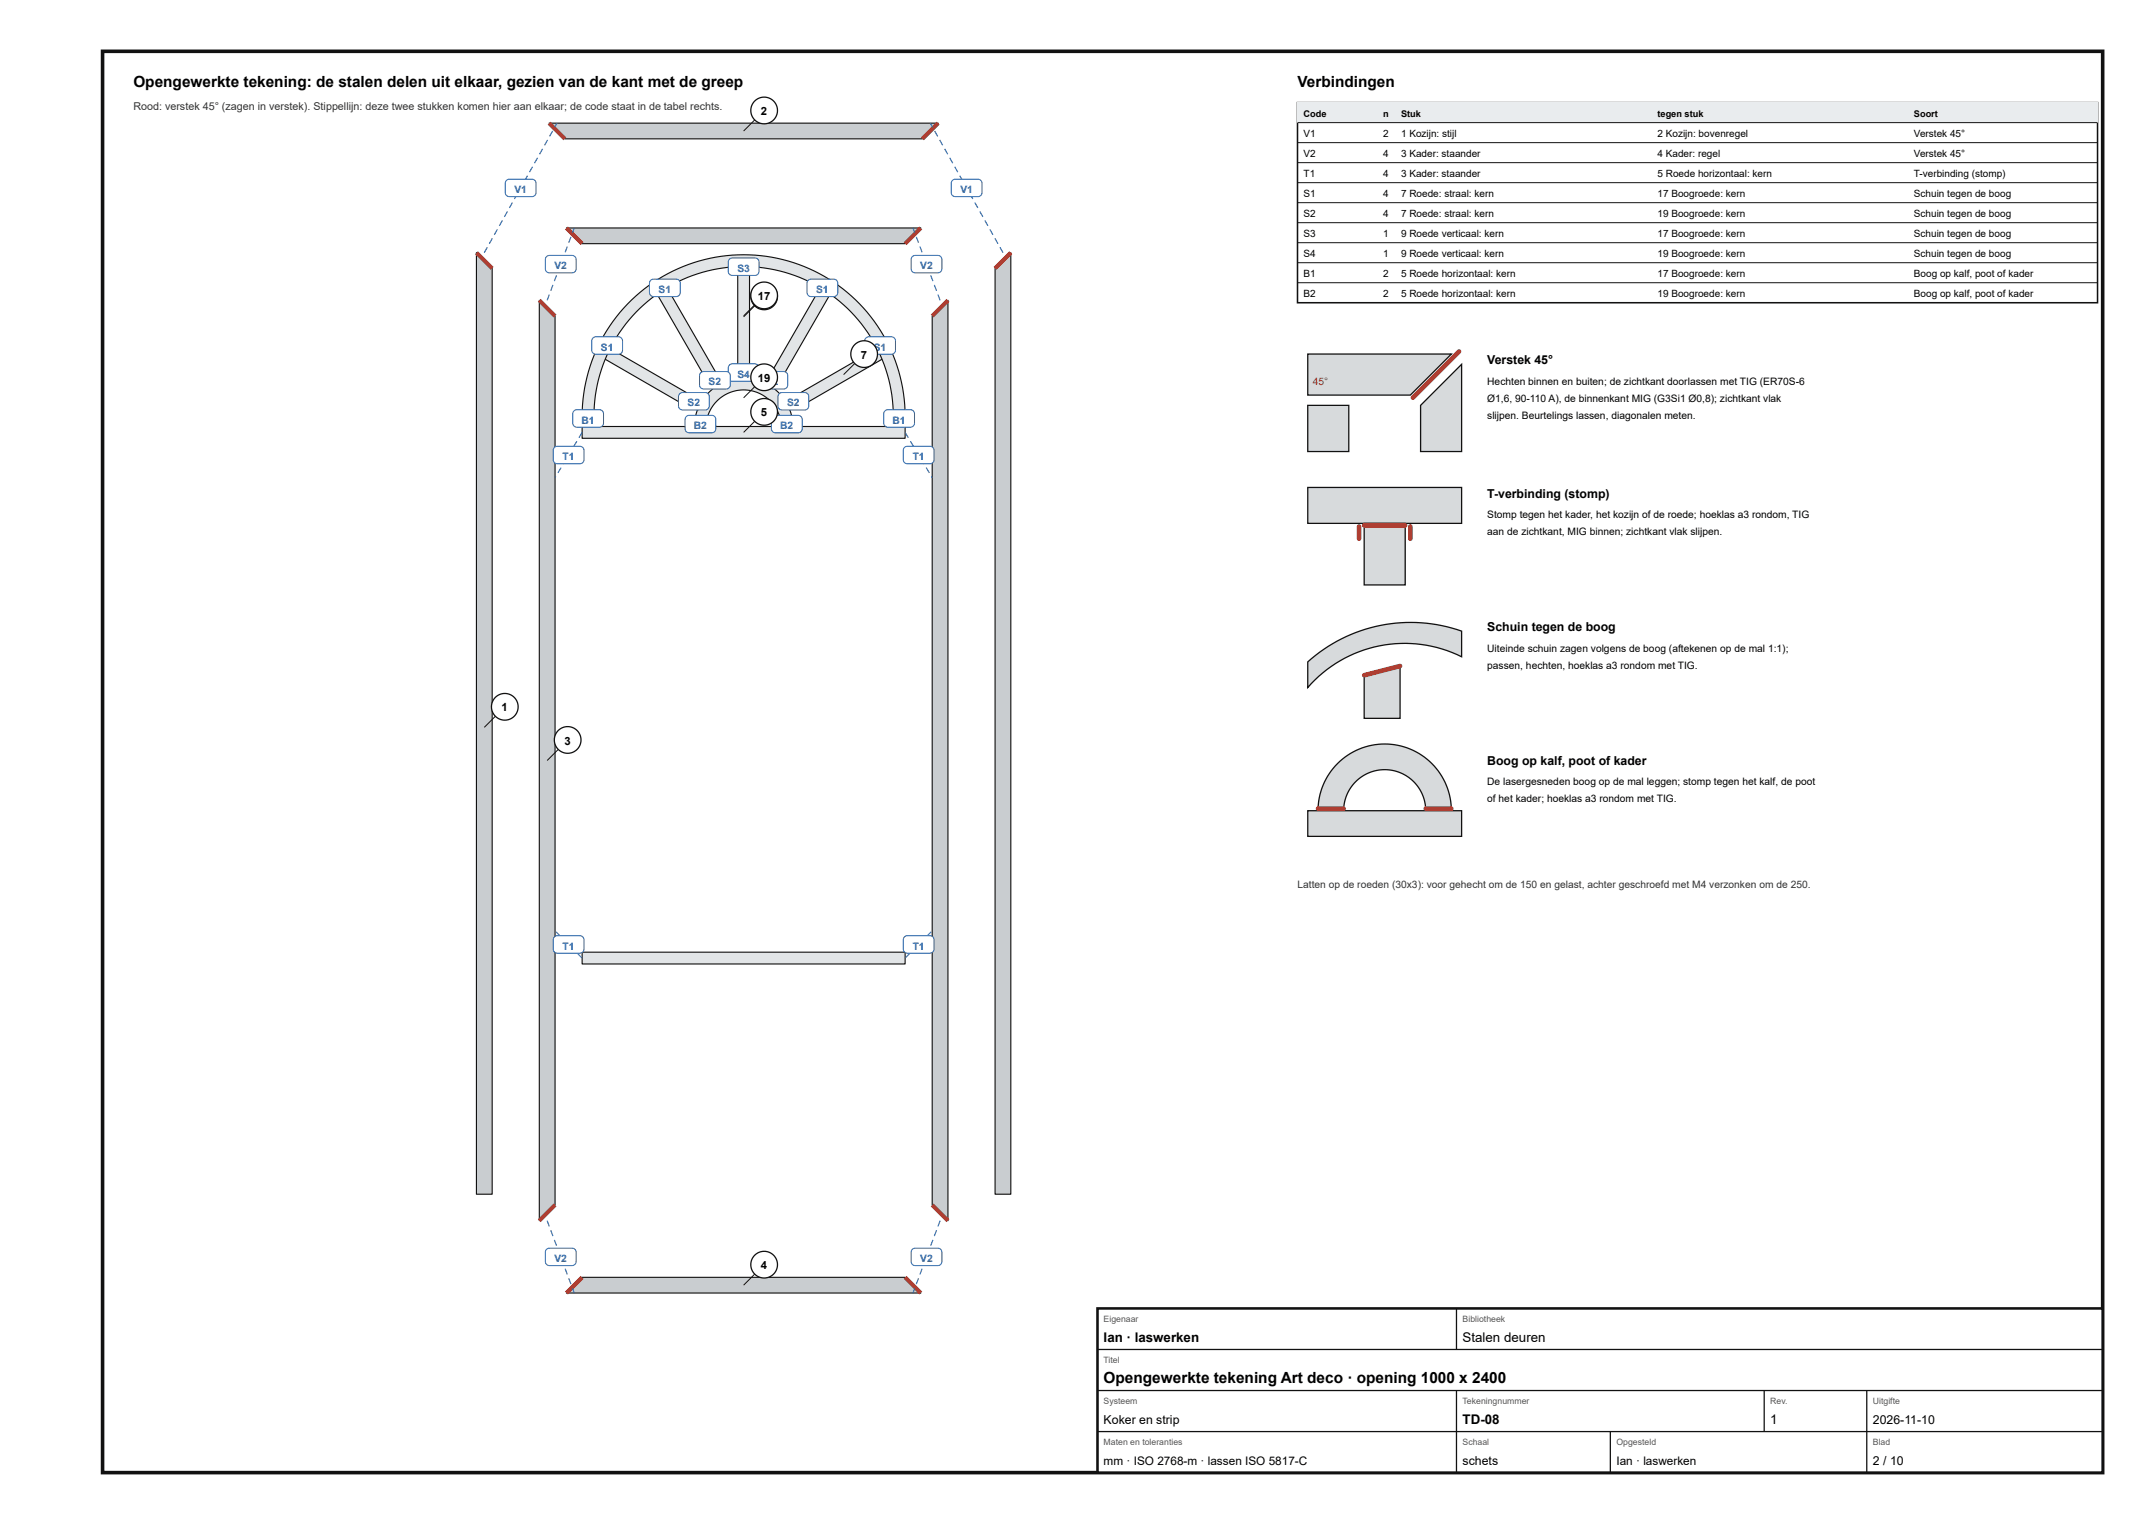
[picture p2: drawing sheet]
<svg xmlns="http://www.w3.org/2000/svg" width="420mm" height="297mm" viewBox="0 0 420 297" stroke-linecap="round" stroke-linejoin="round" font-family="sans-serif">
<path d="M20 10h390v277h-390z" fill="none" stroke="#111" stroke-width=".7" stroke-linecap="butt"/>
<path d="M92.9 49.2l3.1 3.1v180.4h-3.1z" fill="#c9cdd0"/>
<path d="M92.9 49.2l3.1 3.1v180.4h-3.1z" fill="none" stroke="#111" stroke-width=".22"/>
<path d="M92.9 49.2l3.1 3.1" fill="none" stroke="#c0392b" stroke-width=".8" stroke-linecap="butt"/>
<path d="M194 52.3l3.1-3.1v183.5h-3.1z" fill="#c9cdd0"/>
<path d="M194 52.3l3.1-3.1v183.5h-3.1z" fill="none" stroke="#111" stroke-width=".22"/>
<path d="M197.1 49.2l-3.1 3.1" fill="none" stroke="#c0392b" stroke-width=".8" stroke-linecap="butt"/>
<path d="M107.1 24h75.8l-3 3.1h-69.8z" fill="#c9cdd0"/>
<path d="M107.1 24h75.8l-3 3.1h-69.8z" fill="none" stroke="#111" stroke-width=".22"/>
<path d="M107.1 24l3 3.1M182.9 24l-3 3.1" fill="none" stroke="#c0392b" stroke-width=".8" stroke-linecap="butt"/>
<path d="M105.2 58.5l3 3.1v173.2l-3 3.1z" fill="#c9cdd0"/>
<path d="M105.2 58.5l3 3.1v173.2l-3 3.1z" fill="none" stroke="#111" stroke-width=".22"/>
<path d="M105.2 58.5l3 3.1M108.2 234.8l-3 3.1" fill="none" stroke="#c0392b" stroke-width=".8" stroke-linecap="butt"/>
<path d="M184.8 58.5v179.4l-3-3.1v-173.2z" fill="#c9cdd0"/>
<path d="M184.8 58.5v179.4l-3-3.1v-173.2z" fill="none" stroke="#111" stroke-width=".22"/>
<path d="M184.8 58.5l-3 3.1M181.8 234.8l3 3.1" fill="none" stroke="#c0392b" stroke-width=".8" stroke-linecap="butt"/>
<path d="M110.4 252l3.1-3.1h63l3 3.1z" fill="#c9cdd0"/>
<path d="M110.4 252l3.1-3.1h63l3 3.1z" fill="none" stroke="#111" stroke-width=".22"/>
<path d="M113.5 248.9l-3.1 3.1M176.5 248.9l3 3.1" fill="none" stroke="#c0392b" stroke-width=".8" stroke-linecap="butt"/>
<path d="M110.4 44.4h69.1l-3 3.1h-63z" fill="#c9cdd0"/>
<path d="M110.4 44.4h69.1l-3 3.1h-63z" fill="none" stroke="#111" stroke-width=".22"/>
<path d="M110.4 44.4l3.1 3.1M179.5 44.4l-3 3.1" fill="none" stroke="#c0392b" stroke-width=".8" stroke-linecap="butt"/>
<path d="M113.5 83.1h63v2.3h-63z" fill="#e2e5e7"/>
<path d="M113.5 83.1h63v2.3h-63z" fill="none" stroke="#111" stroke-width=".22"/>
<path d="M113.5 185.6h63v2.3h-63z" fill="#e2e5e7"/>
<path d="M113.5 185.6h63v2.3h-63z" fill="none" stroke="#111" stroke-width=".22"/>
<path d="M155.5 76.9l16.9-9.8 1.1 2-16.9 9.8z" fill="#e2e5e7"/>
<path d="M155.5 76.9l16.9-9.8 1.1 2-16.9 9.8z" fill="none" stroke="#111" stroke-width=".22"/>
<path d="M160.1 55.7l2 1.2-9.7 16.9-2-1.2z" fill="#e2e5e7"/>
<path d="M160.1 55.7l2 1.2-9.7 16.9-2-1.2z" fill="none" stroke="#111" stroke-width=".22"/>
<path d="M143.8 52h2.3v19.5h-2.3z" fill="#e2e5e7"/>
<path d="M143.8 52h2.3v19.5h-2.3z" fill="none" stroke="#111" stroke-width=".22"/>
<path d="M127.9 56.9l2-1.2 9.7 16.9-2 1.2z" fill="#e2e5e7"/>
<path d="M127.9 56.9l2-1.2 9.7 16.9-2 1.2z" fill="none" stroke="#111" stroke-width=".22"/>
<path d="M117.6 67.1l16.9 9.8-1.1 2-16.9-9.8z" fill="#e2e5e7"/>
<path d="M117.6 67.1l16.9 9.8-1.1 2-16.9-9.8z" fill="none" stroke="#111" stroke-width=".22"/>
<path d="M122.4 59.2a31.5 31.5 0 0 1 33.9-7.5 31.5 31.5 0 0 1 20.2 28.2l-2.3 .1a29.2 29.2 0 0 0-29.2-28 29.2 29.2 0 0 0-29.2 28l-2.3-.1a31.5 31.5 0 0 1 8.9-20.7z" fill="#e2e5e7"/>
<path d="M122.4 59.2a31.5 31.5 0 0 1 33.9-7.5 31.5 31.5 0 0 1 20.2 28.2l-2.3 .1a29.2 29.2 0 0 0-29.2-28 29.2 29.2 0 0 0-29.2 28l-2.3-.1a31.5 31.5 0 0 1 8.9-20.7z" fill="none" stroke="#111" stroke-width=".22"/>
<path d="M138.2 76.5a9.6 9.6 0 0 1 9.9-2.3 9.6 9.6 0 0 1 6.5 7.8l-2.3 .3a7.3 7.3 0 0 0-7.3-6.3 7.3 7.3 0 0 0-7.3 6.3l-2.3-.3a9.6 9.6 0 0 1 2.8-5.5z" fill="#e2e5e7"/>
<path d="M138.2 76.5a9.6 9.6 0 0 1 9.9-2.3 9.6 9.6 0 0 1 6.5 7.8l-2.3 .3a7.3 7.3 0 0 0-7.3-6.3 7.3 7.3 0 0 0-7.3 6.3l-2.3-.3a9.6 9.6 0 0 1 2.8-5.5z" fill="none" stroke="#111" stroke-width=".22"/>
<path d="M94.9 48.1l.2 .1-.6 1.1-.2-.1zM95.9 46.4l.2 .1-.6 1.1-.2-.2zM96.9 44.7l.2 .1-.6 1-.2-.1zM97.9 42.9l.2 .1-.6 1.1-.2-.1zM98.8 41.2l.2 .1-.6 1-.1-.1zM99.8 39.4l.2 .1-.6 1.1-.2-.1zM100.8 37.7l.2 .1-.6 1-.2-.1zM101.8 35.9l.2 .1-.6 1.1-.2-.1zM102.8 34.2l.1 .1-.5 1-.2-.1zM103.7 32.4l.2 .2-.6 1-.2-.1zM104.7 30.7l.2 .1-.6 1.1-.2-.2zM105.7 29l.2 .1-.6 1-.2-.1zM106.7 27.2l.2 .1-.6 1.1-.2-.1zM107.7 25.5l.1 .1-.5 1-.2-.1zM108.5 23.9l.2 .2-.5 .8-.2-.1z" fill="#1f5fa8"/>
<path d="M98.8 35.2l.5-.3h4.4a.8 .8 0 0 1 .8 .8v1.8a.8 .8 0 0 1-.8 .8h-4.4a.8 .8 0 0 1-.8-.8v-1.9z" fill="#fff"/>
<path d="M98.8 35.2l.5-.3h4.4a.8 .8 0 0 1 .8 .8v1.8a.8 .8 0 0 1-.8 .8h-4.4a.8 .8 0 0 1-.8-.8v-1.9z" fill="none" stroke="#1f5fa8" stroke-width=".2"/>
<path d="M194.9 48.2l.2-.1 .6 1.1-.2 .1zM193.9 46.5l.2-.1 .6 1-.2 .2zM192.9 44.8l.2-.1 .6 1-.2 .1zM191.9 43l.2-.1 .6 1.1-.2 .1zM191 41.3l.2-.1 .5 1-.1 .1zM190 39.5l.2-.1 .6 1.1-.2 .1zM189 37.8l.2-.1 .6 1-.2 .1zM188 36l.2-.1 .6 1.1-.2 .1zM187 34.3l.2-.1 .6 1-.2 .1zM186.1 32.6l.2-.2 .5 1.1-.1 .1zM185.1 30.8l.2-.1 .6 1-.2 .2zM184.1 29.1l.2-.1 .6 1-.2 .1zM183.1 27.3l.2-.1 .6 1.1-.2 .1zM182.2 25.6l.1-.1 .6 1-.2 .1zM181.3 24.1l.2-.2 .5 .9-.2 .1z" fill="#1f5fa8"/>
<path d="M185.7 35.2l.6-.3h4.4a.8 .8 0 0 1 .8 .8v1.8a.8 .8 0 0 1-.8 .8h-4.4a.8 .8 0 0 1-.8-.8v-1.9z" fill="#fff"/>
<path d="M185.7 35.2l.6-.3h4.4a.8 .8 0 0 1 .8 .8v1.8a.8 .8 0 0 1-.8 .8h-4.4a.8 .8 0 0 1-.8-.8v-1.9z" fill="none" stroke="#1f5fa8" stroke-width=".2"/>
<path d="M106.6 237.9h.2l.4 1.1-.2 .1zM107.3 239.8l.2-.1 .4 1.2h-.2zM108 241.7l.2-.1 .4 1.1-.2 .1zM108.7 243.6l.2-.1 .4 1.1-.2 .1zM109.4 245.4h.2l.4 1.1-.2 .1zM110.1 247.3l.2-.1 .4 1.1-.2 .1zM110.8 249.2l.2-.1 .4 1.1-.2 .1zM111.5 251h.2l.4 1h-.2z" fill="#1f5fa8"/>
<path d="M106.6 243.5l.5-.3h4.4a.8 .8 0 0 1 .8 .8v1.8a.8 .8 0 0 1-.8 .8h-4.4a.8 .8 0 0 1-.8-.8l.1-1.9z" fill="#fff"/>
<path d="M106.6 243.5l.5-.3h4.4a.8 .8 0 0 1 .8 .8v1.8a.8 .8 0 0 1-.8 .8h-4.4a.8 .8 0 0 1-.8-.8l.1-1.9z" fill="none" stroke="#1f5fa8" stroke-width=".2"/>
<path d="M107 57.4h.2l-.4 1.2-.2-.1zM107.7 55.5l.2 .1-.4 1.1-.2-.1zM108.4 53.6l.2 .1-.4 1.1-.2-.1zM109.1 51.8h.2l-.4 1.2-.2-.1zM109.8 49.9l.2 .1-.4 1.1-.2-.1zM110.5 48l.2 .1-.4 1.1-.2-.1zM111.2 46.1l.2 .1-.4 1.1h-.2zM111.9 44.4l.2 .1-.4 1-.2-.1z" fill="#1f5fa8"/>
<path d="M106.6 50l.5-.2h4.4a.8 .8 0 0 1 .8 .8v1.8a.8 .8 0 0 1-.8 .8h-4.4a.8 .8 0 0 1-.8-.8l.1-2z" fill="#fff"/>
<path d="M106.6 50l.5-.2h4.4a.8 .8 0 0 1 .8 .8v1.8a.8 .8 0 0 1-.8 .8h-4.4a.8 .8 0 0 1-.8-.8l.1-2z" fill="none" stroke="#1f5fa8" stroke-width=".2"/>
<path d="M183.2 237.9h.2l-.4 1.2-.2-.1zM182.5 239.7l.2 .1-.4 1.1h-.2zM181.8 241.6l.2 .1-.4 1.1-.2-.1zM181.1 243.5l.2 .1-.4 1.1-.2-.1zM180.4 245.4h.2l-.4 1.2-.2-.1zM179.7 247.2l.2 .1-.4 1.1-.2-.1zM179 249.1l.2 .1-.4 1.1-.2-.1zM178.3 251h.2l-.4 1h-.2z" fill="#1f5fa8"/>
<path d="M177.9 243.5l.6-.3h4.4a.8 .8 0 0 1 .8 .8v1.8a.8 .8 0 0 1-.8 .8h-4.4a.8 .8 0 0 1-.8-.8v-1.9z" fill="#fff"/>
<path d="M177.9 243.5l.6-.3h4.4a.8 .8 0 0 1 .8 .8v1.8a.8 .8 0 0 1-.8 .8h-4.4a.8 .8 0 0 1-.8-.8v-1.9z" fill="none" stroke="#1f5fa8" stroke-width=".2"/>
<path d="M182.8 57.4h.2l.4 1.1-.2 .1zM182.1 55.6l.2-.1 .4 1.1-.2 .1zM181.4 53.7l.2-.1 .4 1.1-.2 .1zM180.7 51.8h.2l.4 1.1-.2 .1zM180 50l.2-.1 .4 1.1-.2 .1zM179.3 48.1l.2-.1 .4 1.1-.2 .1zM178.6 46.2l.2-.1 .4 1.2h-.2zM177.9 44.5l.2-.1 .4 1-.2 .1z" fill="#1f5fa8"/>
<path d="M177.9 50l.6-.2h4.4a.8 .8 0 0 1 .8 .8v1.8a.8 .8 0 0 1-.8 .8h-4.4a.8 .8 0 0 1-.8-.8v-2z" fill="#fff"/>
<path d="M177.9 50l.6-.2h4.4a.8 .8 0 0 1 .8 .8v1.8a.8 .8 0 0 1-.8 .8h-4.4a.8 .8 0 0 1-.8-.8v-2z" fill="none" stroke="#1f5fa8" stroke-width=".2"/>
<path d="M113.4 84.2l.2 .1-.6 1.1-.2-.2zM112.4 85.9l.2 .1-.6 1.1-.2-.1zM111.4 87.6l.1 .2-.6 1-.2-.1zM110.3 89.4l.2 .1-.6 1-.2-.1zM109.3 91.1l.2 .1-.6 1-.2-.1zM108.3 92.8l.2 .1-.2 .2-.2-.1z" fill="#1f5fa8"/>
<path d="M108.1 87.2l.6-.2h4.4a.8 .8 0 0 1 .8 .8v1.8a.8 .8 0 0 1-.8 .8h-4.4a.8 .8 0 0 1-.8-.8v-2z" fill="#fff"/>
<path d="M108.1 87.2l.6-.2h4.4a.8 .8 0 0 1 .8 .8v1.8a.8 .8 0 0 1-.8 .8h-4.4a.8 .8 0 0 1-.8-.8v-2z" fill="none" stroke="#1f5fa8" stroke-width=".2"/>
<path d="M176.4 84.3l.2-.1 .6 1-.2 .2zM177.4 86l.2-.1 .6 1.1-.2 .1zM178.4 87.8l.2-.2 .7 1.1-.2 .1zM179.5 89.5l.2-.1 .6 1-.2 .1zM180.5 91.2l.2-.1 .6 1-.2 .1zM181.5 92.9l.2-.1 .2 .2-.2 .1z" fill="#1f5fa8"/>
<path d="M176.4 87.2l.5-.2h4.4a.8 .8 0 0 1 .8 .8v1.8a.8 .8 0 0 1-.8 .8h-4.4a.8 .8 0 0 1-.8-.8v-2z" fill="#fff"/>
<path d="M176.4 87.2l.5-.2h4.4a.8 .8 0 0 1 .8 .8v1.8a.8 .8 0 0 1-.8 .8h-4.4a.8 .8 0 0 1-.8-.8v-2z" fill="none" stroke="#1f5fa8" stroke-width=".2"/>
<path d="M112.6 185.9l.1-.1 .9 .8-.2 .2zM111.2 184.5l.1-.1 .9 .8-.2 .2zM109.8 183.1l.1-.1 .9 .8-.2 .2zM108.4 181.7l.1-.2 .9 .9-.2 .1z" fill="#1f5fa8"/>
<path d="M108.1 182.6l.6-.2h4.4a.8 .8 0 0 1 .8 .8v1.8a.8 .8 0 0 1-.8 .8h-4.4a.8 .8 0 0 1-.8-.8v-2z" fill="#fff"/>
<path d="M108.1 182.6l.6-.2h4.4a.8 .8 0 0 1 .8 .8v1.8a.8 .8 0 0 1-.8 .8h-4.4a.8 .8 0 0 1-.8-.8v-2z" fill="none" stroke="#1f5fa8" stroke-width=".2"/>
<path d="M177.3 185.8l.1 .1-.8 .9-.2-.2zM178.7 184.4l.1 .1-.8 .9-.2-.2zM180.1 183l.1 .1-.8 .9-.2-.2zM181.5 181.5l.1 .2-.8 .8-.2-.1z" fill="#1f5fa8"/>
<path d="M176.4 182.6l.5-.2h4.4a.8 .8 0 0 1 .8 .8v1.8a.8 .8 0 0 1-.8 .8h-4.4a.8 .8 0 0 1-.8-.8v-2z" fill="#fff"/>
<path d="M176.4 182.6l.5-.2h4.4a.8 .8 0 0 1 .8 .8v1.8a.8 .8 0 0 1-.8 .8h-4.4a.8 .8 0 0 1-.8-.8v-2z" fill="none" stroke="#1f5fa8" stroke-width=".2"/>
<path d="M154.8 78.1l1.2-.3 .1 .2-1.2 .3zM153.3 78.4l.8-.2v.3l-.7 .1z" fill="#1f5fa8"/>
<path d="M151.9 76.7l.6-.2h4.4a.8 .8 0 0 1 .8 .8v1.8a.8 .8 0 0 1-.8 .8h-4.4a.8 .8 0 0 1-.8-.8v-2z" fill="#fff"/>
<path d="M151.9 76.7l.6-.2h4.4a.8 .8 0 0 1 .8 .8v1.8a.8 .8 0 0 1-.8 .8h-4.4a.8 .8 0 0 1-.8-.8v-2z" fill="none" stroke="#1f5fa8" stroke-width=".2"/>
<path d="M172 67.4l1 .6-.1 .2-1-.6zM170.3 66.5l1 .5-.1 .2-1-.6z" fill="#1f5fa8"/>
<path d="M168.8 65.9l.6-.3h4.4a.8 .8 0 0 1 .8 .8v1.8a.8 .8 0 0 1-.8 .8h-4.4a.8 .8 0 0 1-.8-.8v-1.9z" fill="#fff"/>
<path d="M168.8 65.9l.6-.3h4.4a.8 .8 0 0 1 .8 .8v1.8a.8 .8 0 0 1-.8 .8h-4.4a.8 .8 0 0 1-.8-.8v-1.9z" fill="none" stroke="#1f5fa8" stroke-width=".2"/>
<path d="M151.3 73.2l.2 .1-.8 .9-.2-.1zM150 74.7l.1 .1-.2 .3-.2-.2z" fill="#1f5fa8"/>
<path d="M147.8 72.6l.6-.2h4.4a.8 .8 0 0 1 .8 .8v1.8a.8 .8 0 0 1-.8 .8h-4.4a.8 .8 0 0 1-.8-.8v-1.9z" fill="#fff"/>
<path d="M147.8 72.6l.6-.2h4.4a.8 .8 0 0 1 .8 .8v1.8a.8 .8 0 0 1-.8 .8h-4.4a.8 .8 0 0 1-.8-.8v-1.9z" fill="none" stroke="#1f5fa8" stroke-width=".2"/>
<path d="M160 55.9l1.2 .3-.1 .2-1.1-.3z" fill="#1f5fa8"/>
<path d="M157.6 54.6l.6-.2h4.4a.8 .8 0 0 1 .8 .8v1.8a.8 .8 0 0 1-.8 .8h-4.4a.8 .8 0 0 1-.8-.8v-2z" fill="#fff"/>
<path d="M157.6 54.6l.6-.2h4.4a.8 .8 0 0 1 .8 .8v1.8a.8 .8 0 0 1-.8 .8h-4.4a.8 .8 0 0 1-.8-.8v-2z" fill="none" stroke="#1f5fa8" stroke-width=".2"/>
<path d="M144.9 71.5h.2v1.2h-.2zM144.9 73.5h.2v.2h-.2z" fill="#1f5fa8"/>
<path d="M142.2 71.1l.6-.2h4.4a.8 .8 0 0 1 .8 .8v1.8a.8 .8 0 0 1-.8 .8h-4.4a.8 .8 0 0 1-.8-.8v-1.9z" fill="#fff"/>
<path d="M142.2 71.1l.6-.2h4.4a.8 .8 0 0 1 .8 .8v1.8a.8 .8 0 0 1-.8 .8h-4.4a.8 .8 0 0 1-.8-.8v-1.9z" fill="none" stroke="#1f5fa8" stroke-width=".2"/>
<path d="M144.9 52h.2z" fill="#1f5fa8"/>
<path d="M142.2 50.5l.6-.2h4.4a.8 .8 0 0 1 .8 .8v1.8a.8 .8 0 0 1-.8 .8h-4.4a.8 .8 0 0 1-.8-.8v-2z" fill="#fff"/>
<path d="M142.2 50.5l.6-.2h4.4a.8 .8 0 0 1 .8 .8v1.8a.8 .8 0 0 1-.8 .8h-4.4a.8 .8 0 0 1-.8-.8v-2z" fill="none" stroke="#1f5fa8" stroke-width=".2"/>
<path d="M138.5 73.3l.2-.1 .8 .9-.2 .1zM139.9 74.8l.1-.1 .3 .2-.2 .2z" fill="#1f5fa8"/>
<path d="M136.6 72.6l.6-.2h4.4a.8 .8 0 0 1 .8 .8v1.8a.8 .8 0 0 1-.8 .8h-4.4a.8 .8 0 0 1-.8-.8v-1.9z" fill="#fff"/>
<path d="M136.6 72.6l.6-.2h4.4a.8 .8 0 0 1 .8 .8v1.8a.8 .8 0 0 1-.8 .8h-4.4a.8 .8 0 0 1-.8-.8v-1.9z" fill="none" stroke="#1f5fa8" stroke-width=".2"/>
<path d="M128.8 56.2l1.2-.3v.2l-1.1 .3z" fill="#1f5fa8"/>
<path d="M126.9 54.6l.5-.2h4.4a.8 .8 0 0 1 .8 .8v1.8a.8 .8 0 0 1-.8 .8h-4.4a.8 .8 0 0 1-.8-.8l.1-2z" fill="#fff"/>
<path d="M126.9 54.6l.5-.2h4.4a.8 .8 0 0 1 .8 .8v1.8a.8 .8 0 0 1-.8 .8h-4.4a.8 .8 0 0 1-.8-.8l.1-2z" fill="none" stroke="#1f5fa8" stroke-width=".2"/>
<path d="M134 77.8l1.2 .3-.1 .2-1.2-.3zM135.9 78.2l.8 .2-.1 .2-.7-.1z" fill="#1f5fa8"/>
<path d="M132.5 76.7l.6-.2h4.4a.8 .8 0 0 1 .8 .8v1.8a.8 .8 0 0 1-.8 .8h-4.4a.8 .8 0 0 1-.8-.8v-2z" fill="#fff"/>
<path d="M132.5 76.7l.6-.2h4.4a.8 .8 0 0 1 .8 .8v1.8a.8 .8 0 0 1-.8 .8h-4.4a.8 .8 0 0 1-.8-.8v-2z" fill="none" stroke="#1f5fa8" stroke-width=".2"/>
<path d="M117 68l1-.6 .1 .2-1 .6zM118.7 67l1-.5 .1 .1-1 .6z" fill="#1f5fa8"/>
<path d="M115.6 65.9l.6-.3h4.4a.8 .8 0 0 1 .8 .8v1.8a.8 .8 0 0 1-.8 .8h-4.4a.8 .8 0 0 1-.8-.8v-1.9z" fill="#fff"/>
<path d="M115.6 65.9l.6-.3h4.4a.8 .8 0 0 1 .8 .8v1.8a.8 .8 0 0 1-.8 .8h-4.4a.8 .8 0 0 1-.8-.8v-1.9z" fill="none" stroke="#1f5fa8" stroke-width=".2"/>
<path d="M175.2 80h.2v1.2h-.2zM175.2 82h.2v1.1h-.2z" fill="#1f5fa8"/>
<path d="M172.6 80.1l.5-.3h4.4a.8 .8 0 0 1 .8 .8v1.8a.8 .8 0 0 1-.8 .8h-4.4a.8 .8 0 0 1-.8-.8v-1.9z" fill="#fff"/>
<path d="M172.6 80.1l.5-.3h4.4a.8 .8 0 0 1 .8 .8v1.8a.8 .8 0 0 1-.8 .8h-4.4a.8 .8 0 0 1-.8-.8v-1.9z" fill="none" stroke="#1f5fa8" stroke-width=".2"/>
<path d="M114.6 80h.2v1.2h-.2zM114.6 82h.2v1.1h-.2z" fill="#1f5fa8"/>
<path d="M111.9 80.1l.6-.3h4.4a.8 .8 0 0 1 .8 .8v1.8a.8 .8 0 0 1-.8 .8h-4.4a.8 .8 0 0 1-.8-.8v-1.9z" fill="#fff"/>
<path d="M111.9 80.1l.6-.3h4.4a.8 .8 0 0 1 .8 .8v1.8a.8 .8 0 0 1-.8 .8h-4.4a.8 .8 0 0 1-.8-.8v-1.9z" fill="none" stroke="#1f5fa8" stroke-width=".2"/>
<path d="M153.3 82.2h.2v.9h-.2z" fill="#1f5fa8"/>
<path d="M150.7 81.2l.5-.3h4.4a.8 .8 0 0 1 .8 .8v1.8a.8 .8 0 0 1-.8 .8h-4.4a.8 .8 0 0 1-.8-.8v-1.9z" fill="#fff"/>
<path d="M150.7 81.2l.5-.3h4.4a.8 .8 0 0 1 .8 .8v1.8a.8 .8 0 0 1-.8 .8h-4.4a.8 .8 0 0 1-.8-.8v-1.9z" fill="none" stroke="#1f5fa8" stroke-width=".2"/>
<path d="M136.5 82.2h.2v.9h-.2z" fill="#1f5fa8"/>
<path d="M133.8 81.2l.6-.3h4.4a.8 .8 0 0 1 .8 .8v1.8a.8 .8 0 0 1-.8 .8h-4.4a.8 .8 0 0 1-.8-.8v-1.9z" fill="#fff"/>
<path d="M133.8 81.2l.6-.3h4.4a.8 .8 0 0 1 .8 .8v1.8a.8 .8 0 0 1-.8 .8h-4.4a.8 .8 0 0 1-.8-.8v-1.9z" fill="none" stroke="#1f5fa8" stroke-width=".2"/>
<path d="M96.6 139.6l-2.2 2.2" fill="none" stroke="#111" stroke-width=".19"/>
<circle cx="98.4" cy="137.7" r="2.6" fill="#fff"/>
<circle cx="98.4" cy="137.7" r="2.6" fill="none" stroke="#111" stroke-width=".25"/>
<path d="M147.2 23.3l-2.2 2.2" fill="none" stroke="#111" stroke-width=".19"/>
<circle cx="149" cy="21.5" r="2.6" fill="#fff"/>
<circle cx="149" cy="21.5" r="2.6" fill="none" stroke="#111" stroke-width=".25"/>
<path d="M108.9 146l-2.2 2.2" fill="none" stroke="#111" stroke-width=".19"/>
<circle cx="110.7" cy="144.2" r="2.6" fill="#fff"/>
<circle cx="110.7" cy="144.2" r="2.6" fill="none" stroke="#111" stroke-width=".25"/>
<path d="M147.2 248.3l-2.2 2.2" fill="none" stroke="#111" stroke-width=".19"/>
<circle cx="149" cy="246.5" r="2.6" fill="#fff"/>
<circle cx="149" cy="246.5" r="2.6" fill="none" stroke="#111" stroke-width=".25"/>
<path d="M147.2 82.1l-2.2 2.2" fill="none" stroke="#111" stroke-width=".19"/>
<circle cx="149" cy="80.3" r="2.6" fill="#fff"/>
<circle cx="149" cy="80.3" r="2.6" fill="none" stroke="#111" stroke-width=".25"/>
<path d="M166.7 70.8l-2.2 2.2" fill="none" stroke="#111" stroke-width=".19"/>
<circle cx="168.5" cy="69" r="2.6" fill="#fff"/>
<circle cx="168.5" cy="69" r="2.6" fill="none" stroke="#111" stroke-width=".25"/>
<path d="M147.2 59.6l-2.2 2.2" fill="none" stroke="#111" stroke-width=".19"/>
<circle cx="149" cy="57.8" r="2.6" fill="#fff"/>
<circle cx="149" cy="57.8" r="2.6" fill="none" stroke="#111" stroke-width=".25"/>
<path d="M147.2 59.4l-2.2 2.2" fill="none" stroke="#111" stroke-width=".19"/>
<circle cx="149" cy="57.6" r="2.6" fill="#fff"/>
<circle cx="149" cy="57.6" r="2.6" fill="none" stroke="#111" stroke-width=".25"/>
<path d="M147.2 75.3l-2.2 2.2" fill="none" stroke="#111" stroke-width=".19"/>
<circle cx="149" cy="73.5" r="2.6" fill="#fff"/>
<circle cx="149" cy="73.5" r="2.6" fill="none" stroke="#111" stroke-width=".25"/>
<path d="M253 20h156v39h-156z" fill="none" stroke="#111" stroke-width=".3"/>
<path d="M253 20h156v3.9h-156z" fill="#e9ecee"/>
<path d="M253 23.9h156M253 27.8h156M253 31.7h156M253 35.6h156M253 39.5h156M253 43.4h156M253 47.3h156M253 51.2h156M253 55.1h156" fill="none" stroke="#111" stroke-width=".19"/>
<path d="M255 69h28l-8 8h-20z" fill="#d7dadc"/>
<path d="M255 69h28l-8 8h-20z" fill="none" stroke="#111" stroke-width=".25"/>
<path d="M255 79h8v9h-8z" fill="#d7dadc"/>
<path d="M255 79h8v9h-8z" fill="none" stroke="#111" stroke-width=".25"/>
<path d="M285 71v17h-8v-9z" fill="#d7dadc"/>
<path d="M285 71v17h-8v-9z" fill="none" stroke="#111" stroke-width=".25"/>
<path d="M284.5 68.5l-9 9" fill="none" stroke="#c0392b" stroke-width=".9"/>
<path d="M255 95h30v7h-30z" fill="#d7dadc"/>
<path d="M255 95h30v7h-30z" fill="none" stroke="#111" stroke-width=".25"/>
<path d="M266 102h8v12h-8z" fill="#d7dadc"/>
<path d="M266 102h8v12h-8z" fill="none" stroke="#111" stroke-width=".25"/>
<path d="M265 102.6v2.4M266 102.4h8M275 102.6v2.4" fill="none" stroke="#c0392b" stroke-width=".9"/>
<path d="M255 129a30 30 0 0 1 30-6v5a25 25 0 0 0-30 6z" fill="#d7dadc"/>
<path d="M255 129a30 30 0 0 1 30-6v5a25 25 0 0 0-30 6z" fill="none" stroke="#111" stroke-width=".25"/>
<path d="M266 131.4l7-1.8v10.4h-7z" fill="#d7dadc"/>
<path d="M266 131.4l7-1.8v10.4h-7z" fill="none" stroke="#111" stroke-width=".25"/>
<path d="M273 129.8l-7 1.8" fill="none" stroke="#c0392b" stroke-width=".9"/>
<path d="M260.8 148.8a13 13 0 0 1 14.2-2.8 13 13 0 0 1 8 12h-5a8 8 0 0 0-8-8 8 8 0 0 0-8 8h-5a13 13 0 0 1 3.8-9.2z" fill="#d7dadc"/>
<path d="M260.8 148.8a13 13 0 0 1 14.2-2.8 13 13 0 0 1 8 12h-5a8 8 0 0 0-8-8 8 8 0 0 0-8 8h-5a13 13 0 0 1 3.8-9.2z" fill="none" stroke="#111" stroke-width=".25"/>
<path d="M255 158h30v5h-30z" fill="#d7dadc"/>
<path d="M255 158h30v5h-30z" fill="none" stroke="#111" stroke-width=".25"/>
<path d="M257 157.6h5M278 157.6h5" fill="none" stroke="#c0392b" stroke-width=".9"/>
<path d="M214 255h196v32h-196z" fill="#fff"/>
<path d="M214 255h196v32h-196z" fill="none" stroke="#111" stroke-width=".5"/>
<path d="M284 255v8M214 263h196M214 271h196M214 279h196M284 271v16M314 279v8M344 271v8M364 271v16" fill="none" stroke="#111" stroke-width=".25"/>
<g font-size="3">
<text x="26" y="17">Opengewerkte tekening: de stalen delen uit elkaar, gezien van de kant met de greep</text>
<text x="253" y="17">Verbindingen</text>
<text x="215.2" y="269.6">Opengewerkte tekening Art deco · opening 1000 x 2400</text>
</g>
<g font-size="2.6">
<text x="215.2" y="261.6">Ian · laswerken</text>
<text x="285.2" y="261.6">Stalen deuren</text>
<text x="285.2" y="277.6">TD-08</text>
<text x="345.2" y="277.6">1</text>
</g>
<g font-size="2.4">
<text x="290" y="71">Verstek 45°</text>
<text x="290" y="97">T-verbinding (stomp)</text>
<text x="290" y="123">Schuin tegen de boog</text>
<text x="290" y="149">Boog op kalf, poot of kader</text>
<text x="215.2" y="277.6">Koker en strip</text>
<text x="365.2" y="277.6">2026-11-10</text>
<text x="285.2" y="285.6">schets</text>
<text x="365.2" y="285.6">2 / 10</text>
</g>
<g font-size="2.3">
<text x="215.2" y="285.6">mm · ISO 2768-m · lassen ISO 5817-C</text>
<text x="315.2" y="285.6">Ian · laswerken</text>
</g>
<g font-size="2.2">
<text x="148.4" y="22.4">2</text>
<text x="147.8" y="58.5">197</text>
<text x="167.9" y="69.9">7</text>
<text x="147.8" y="74.4">19</text>
<text x="148.4" y="81.2">5</text>
<text x="97.8" y="138.7">1</text>
<text x="110.1" y="145.1">3</text>
<text x="148.4" y="247.4">4</text>
</g>
<text font-size="2.1" fill="#333" x="26" y="21.5">Rood: verstek 45° (zagen in verstek). Stippellijn: deze twee stukken komen hier aan elkaar; de code staat in de tabel rechts.</text>
<g font-size="2" fill="#1f5fa8">
<text x="100.3" y="37.6">V1</text>
<text x="187.3" y="37.6">V1</text>
<text x="108.1" y="52.5">V2</text>
<text x="143.8" y="53">S3</text>
<text x="179.4" y="52.5">V2</text>
<text x="128.4" y="57.1">S1</text>
<text x="159.1" y="57.1">S1</text>
<text x="117.2" y="68.3">S1</text>
<text x="170.4" y="68.3">S1</text>
<text x="138.2" y="75.1">S2</text>
<text x="143.8" y="73.6">S4</text>
<text x="149.4" y="75.1">S2</text>
<text x="113.4" y="82.6">B1</text>
<text x="134.1" y="79.2">S2</text>
<text x="135.3" y="83.7">B2</text>
<text x="152.1" y="83.7">B2</text>
<text x="153.5" y="79.2">S2</text>
<text x="174" y="82.6">B1</text>
<text x="109.7" y="89.7">T1</text>
<text x="178" y="89.7">T1</text>
<text x="109.7" y="185.1">T1</text>
<text x="178" y="185.1">T1</text>
<text x="108.1" y="245.9">V2</text>
<text x="179.4" y="245.9">V2</text>
</g>
<text font-size="2" fill="#c0392b" x="256" y="75">45°</text>
<g font-size="2">
<text x="290" y="75">Hechten binnen en buiten; de zichtkant doorlassen met TIG (ER70S-6</text>
<text x="290" y="78.3">Ø1,6, 90-110 A), de binnenkant MIG (G3Si1 Ø0,8); zichtkant vlak</text>
<text x="290" y="81.6">slijpen. Beurtelings lassen, diagonalen meten.</text>
<text x="290" y="101">Stomp tegen het kader, het kozijn of de roede; hoeklas a3 rondom, TIG</text>
<text x="290" y="104.3">aan de zichtkant, MIG binnen; zichtkant vlak slijpen.</text>
<text x="290" y="127">Uiteinde schuin zagen volgens de boog (aftekenen op de mal 1:1);</text>
<text x="290" y="130.3">passen, hechten, hoeklas a3 rondom met TIG.</text>
<text x="290" y="153">De lasergesneden boog op de mal leggen; stomp tegen het kalf, de poot</text>
<text x="290" y="156.3">of het kader; hoeklas a3 rondom met TIG.</text>
</g>
<text font-size="2" fill="#333" x="253" y="173">Latten op de roeden (30x3): voor gehecht om de 150 en gelast, achter geschroefd met M4 verzonken om de 250.</text>
<g font-size="1.9">
<text x="254.2" y="26.6">V1</text>
<text x="269.7" y="26.6">2</text>
<text x="273.2" y="26.6">1 Kozijn: stijl</text>
<text x="323.2" y="26.6">2 Kozijn: bovenregel</text>
<text x="373.2" y="26.6">Verstek 45°</text>
<text x="254.2" y="30.5">V2</text>
<text x="254.2" y="34.4">T1</text>
<text x="269.7" y="30.5">4</text>
<text x="269.7" y="34.4">4</text>
<text x="273.2" y="30.5">3 Kader: staander</text>
<text x="273.2" y="34.4">3 Kader: staander</text>
<text x="323.2" y="30.5">4 Kader: regel</text>
<text x="323.2" y="34.4">5 Roede horizontaal: kern</text>
<text x="373.2" y="30.5">Verstek 45°</text>
<text x="373.2" y="34.4">T-verbinding (stomp)</text>
<text x="254.2" y="38.3">S1</text>
<text x="269.7" y="38.3">4</text>
<text x="273.2" y="38.3">7 Roede: straal: kern</text>
<text x="323.2" y="38.3">17 Boogroede: kern</text>
<text x="373.2" y="38.3">Schuin tegen de boog</text>
<text x="254.2" y="42.2">S2</text>
<text x="254.2" y="46.1">S3</text>
<text x="269.7" y="42.2">4</text>
<text x="269.7" y="46.1">1</text>
<text x="273.2" y="42.2">7 Roede: straal: kern</text>
<text x="273.2" y="46.1">9 Roede verticaal: kern</text>
<text x="323.2" y="42.2">19 Boogroede: kern</text>
<text x="323.2" y="46.1">17 Boogroede: kern</text>
<text x="373.2" y="42.2">Schuin tegen de boog</text>
<text x="373.2" y="46.1">Schuin tegen de boog</text>
<text x="254.2" y="50">S4</text>
<text x="254.2" y="53.9">B1</text>
<text x="269.7" y="50">1</text>
<text x="269.7" y="53.9">2</text>
<text x="273.2" y="50">9 Roede verticaal: kern</text>
<text x="273.2" y="53.9">5 Roede horizontaal: kern</text>
<text x="323.2" y="50">19 Boogroede: kern</text>
<text x="323.2" y="53.9">17 Boogroede: kern</text>
<text x="373.2" y="50">Schuin tegen de boog</text>
<text x="373.2" y="53.9">Boog op kalf, poot of kader</text>
<text x="254.2" y="57.8">B2</text>
<text x="269.7" y="57.8">2</text>
<text x="273.2" y="57.8">5 Roede horizontaal: kern</text>
<text x="323.2" y="57.8">19 Boogroede: kern</text>
<text x="373.2" y="57.8">Boog op kalf, poot of kader</text>
</g>
<g font-size="1.8">
<text x="254.2" y="22.7">Code</text>
<text x="269.7" y="22.7">n</text>
<text x="273.2" y="22.7">Stuk</text>
<text x="323.2" y="22.7">tegen stuk</text>
<text x="373.2" y="22.7">Soort</text>
</g>
<g font-size="1.7" fill="#555">
<text x="215.2" y="257.6">Eigenaar</text>
<text x="285.2" y="257.6">Bibliotheek</text>
<text x="215.2" y="265.6">Titel</text>
<text x="215.2" y="273.6">Systeem</text>
<text x="285.2" y="273.6">Tekeningnummer</text>
<text x="345.2" y="273.6">Rev.</text>
<text x="365.2" y="273.6">Uitgifte</text>
<text x="215.2" y="281.6">Maten en toleranties</text>
<text x="285.2" y="281.6">Schaal</text>
<text x="315.2" y="281.6">Opgesteld</text>
<text x="365.2" y="281.6">Blad</text>
</g>
</svg>
